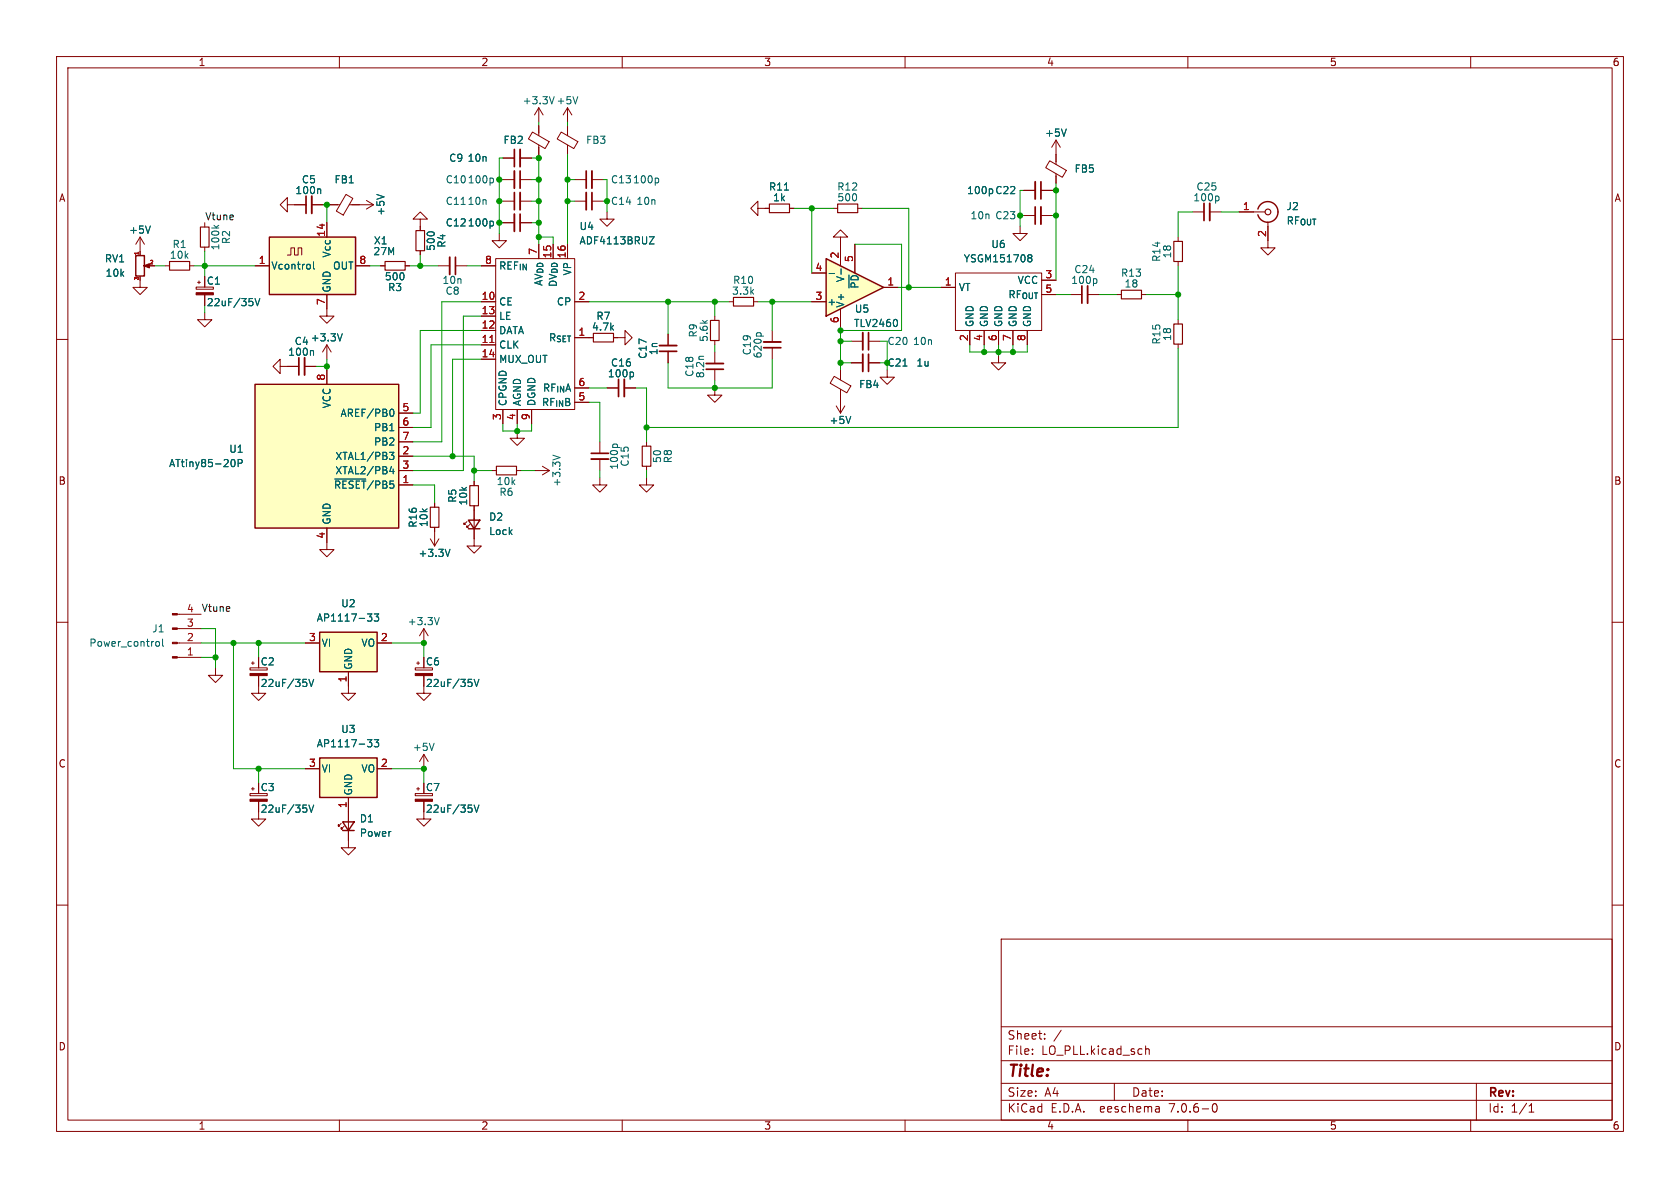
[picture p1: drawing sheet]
<svg xmlns="http://www.w3.org/2000/svg" width="297mm" height="210mm" viewBox="0 0 297 210" stroke-linecap="round" stroke-linejoin="round" font-family="sans-serif">
<g fill="none" stroke="#840000" stroke-width=".18">
<path d="M10 10h277v190h-277zM12 12h273v186h-273zM60 10v2M95.2 19.1l-.7 1.2M95.2 19.1v2.5M95.2 19.1l.8 1.2M100.3 19.1v2.5M100.3 19.1l-.7 1.2M100.3 19.1l.8 1.2M110 10v2M160 10v2M210 10v2"/>
<path d="M260 10v2M36.2 39.4v.7M50.8 36.2v-1.3l-1.3 1.3 1.3 1.3v-1.3h3.3M55.1 36.2h2M57.8 39.4v2.5M58.4 36.2h1.7M61.2 34.4l1.2 .7-1.7 2.9-1.2-.7zM61.7 36.2h4.3M64.8 35.4l1.2 .8M66 36.2l-1.2 .8M74.3 38.7h1.3l-1.3-1.2-1.3 1.2h1.3v2.1M88.9 31.8h2"/>
<path d="M88.9 35.6h2M88.9 27.9h2M88.9 39.4h2M91.9 31.8h2.1M91.9 35.6h2.1M91.9 27.9h2.1M91.9 39.4h2.1M94.1 23.3l3 1.7-.7 1.3-3-1.7zM95.2 22.2v1.8M95.2 25.7v1.6M99.2 23.3l3 1.7-.8 1.3-2.9-1.7zM100.3 22.2v1.8"/>
<path d="M100.3 25.7v1.6M101.6 31.8h2M101.6 35.6h2M104.6 31.8h2.1M104.6 35.6h2.1M107.3 37.5v1.2h1.3l-1.3 1.3-1.3-1.3h1.3M181 38.1h2M181 33.7h2M184 38.1h2.1M184 33.7h2.1M185.6 28.4l2.9 1.7-.7 1.2-2.9-1.7zM186.7 24.8v4.3"/>
<path d="M186.7 30.7v1.7M186.7 24.8l-.8 1.2M186.7 24.8l.8 1.2M210.8 37.5h2.1M213.9 37.5h2M219.1 37.5h4.5M224.2 39.2v4.6h1.2l-1.2 1.3-1.3-1.3h1.3M10 60h2M24.8 49.5v1.3h1.2l-1.2 1.3-1.3-1.3h1.3M24.8 41.9l-.8 1.3M24.8 41.9v3.2M24.8 41.9l.7 1.3"/>
<path d="M26.3 47h1M29.2 47h.8M33.5 47h.8M34.7 50.7h3v.4h-3zM34.9 49.9h.5M35.2 49.7v.5M36.2 55.2v1.3h1.3l-1.3 1.3-1.3-1.3h1.3M36.2 43.7v.8M36.2 52.1v1.9M45.1 47h2.5M50.8 45.1h.6v-1.3h.7v1.3h.6v-1.3h.6v1.3M57.8 52.1v3.8h1.3l-1.3 1.3-1.3-1.3h1.3"/>
<path d="M62.9 47h2.5M67.3 47h.8M71.6 47h.8M74.3 44.3v.8M77.5 47h2M80.5 47h2M85.1 53.3h2.5M85.1 58.4h2.5M85.1 55.9h2.5M85.1 47h2.5M87.6 45.7h14v26.7h-14zM88.3 41.3v1.2h1.2l-1.2 1.3-1.3-1.3h1.3"/>
<path d="M100.3 43.2v2.5M101.6 53.3h2.5M104.1 59.7h.8M108.5 59.7h2v-1.3l1.3 1.3-1.3 1.3v-1.3M118.1 59.1v2M126.4 55.9v.7M128.9 53.3h.8M133.2 53.3h.8M136.5 58.4v2.1M166.4 50.8h2.5M168.9 48.3h15.2v10.1h-15.2zM171.4 58.4v2.6"/>
<path d="M174 58.4v2.6M176.5 58.4v2.6M179.1 58.4v2.6M180.3 40v1.3h1.3l-1.3 1.2-1.2-1.2h1.2M181.6 58.4v2.6M184.1 49.5h2.6M189.2 52.1h2.1M192.3 52.1h2M197.5 52.1h.7M201.8 52.1h.8M208.3 41.9v.8M208.3 46.2v.8"/>
<path d="M208.3 56.5v.8M285 60h2M49.5 64.8v-1.3l-1.2 1.3 1.2 1.2v-1.2h3.3M53.8 64.8h2.1M57.8 61v2.5M57.8 65.4v2.5M57.8 61l-.8 1.2M57.8 61l.7 1.2M70.5 73h2.5M70.5 75.6h2.5M70.5 78.1h2.5M85.1 61h2.5"/>
<path d="M85.1 63.5h2.5M88.9 72.4v2.5M91.4 76.2v1.3h1.3l-1.3 1.2-1.2-1.2h1.2M91.4 72.4v2.5M94 72.4v2.5M101.6 71.1h2.5M101.6 68.6h2.5M106 78.1v2M107.3 68.6h2M110.4 68.6h2M114.3 78.1v.8M118.1 62.1v2"/>
<path d="M126.4 60.2v.8M126.4 62.2v2.1M126.4 65.3v2M136.5 61.5v2M208.3 60.8v.8M57.8 93.3v3.9h1.3l-1.3 1.2-1.3-1.2h1.3M70.5 83.2h2.5M70.5 85.7h2.5M70.5 80.6h2.5M76.1 95.3l.7 1.2M76.8 88.9v.8M76.8 93.2v3.3"/>
<path d="M77.6 95.3l-.8 1.2M82.5 92.2l-.5 .5v-.2v.2h.3M83.1 92.7l-.6 .5v-.2v.2h.3M83.8 89.4v7.1h1.3l-1.3 1.3-1.3-1.3h1.3M83.8 85.1v.8M87 83.2h.8M91.3 83.2h.8M94.6 83.2h2.6M95.9 82.4l1.3 .8M97.2 83.2l-1.3 .7M106 84.5v1.2h1.3l-1.3 1.3-1.2-1.3h1.2M106 81.2v2"/>
<path d="M114.3 84.5v1.2h1.3l-1.3 1.3-1.3-1.3h1.3M114.3 82.4v.8M10 110h2M31.3 108.6h4.3M31.3 111.1h4.3M31.3 113.7h4.3M31.3 116.2h4.3M38.1 118.1v1.3h1.3l-1.3 1.3-1.3-1.3h1.3M44.2 118.1h3v.3h-3zM44.4 117.2h.6M44.7 117v.5M45.7 119.4v3.2h1.3l-1.3 1.2-1.3-1.2h1.3"/>
<path d="M54 113.7h2.5M61.6 118.7v3.9h1.3l-1.3 1.2-1.3-1.2h1.3M66.7 113.7h2.5M73.4 118.1h3.1v.3h-3.1zM73.7 117.2h.5M73.9 117v.5M74.9 119.4v3.2h1.3l-1.3 1.2-1.2-1.2h1.2M74.9 111.1v2.6M74.9 111.1l-.7 1.3M74.9 111.1l.8 1.3M285 110h2M44.4 139.4h.6"/>
<path d="M44.7 139.2v.5M54 135.9h2.5M66.7 135.9h2.5M73.7 139.4h.5M73.9 139.2v.5M74.9 133.4v2.5M74.9 133.4l-.7 1.2M74.9 133.4l.8 1.2M10 160h2M44.2 140.3h3v.4h-3zM45.7 141.7v3.1h1.3l-1.3 1.3-1.3-1.3h1.3M60.3 145.5l-.5 .6v-.3v.3h.3"/>
<path d="M60.8 146.1l-.5 .5v-.3v.3h.3M61.6 141v8.9h1.3l-1.3 1.2-1.3-1.2h1.3M73.4 140.3h3.1v.4h-3.1zM74.9 141.7v3.1h1.3l-1.3 1.3-1.2-1.3h1.2M285 160h2M177 166h108v32h-108zM60 198v2M110 198v2M160 198v2M177 194.5h108M177 191.5h108M177 187.5h108"/>
<path d="M177 181.5h108M182.5 186.3v.1M182.5 185.5v.1M184.7 183.6v.1M184.7 182.8v.1M187.6 182.1l-1.3 2M197 191.5v3M202.5 184.9v1.5M202.5 185.5l.2-.1 .4 .1 .1 .9M204.9 195.7l.1 .9M205 196.5l-.2 .1M205 196h-.2"/>
<path d="M210 198v2M214.5 195.2l.2-.1a.81 .81 0 0 1 .6 .6 .81 .81 0 0 1-.3 .8l-.2 .1a.81 .81 0 0 1-.6-.6 .81 .81 0 0 1 .3-.8zM260 198v2M261 191.5v6.5M270.3 196.6h.9M270.3 195.5l.4-.4v1.5"/>
</g>
<path d="M86.6 60.5h.7" fill="none" stroke="#a90000" stroke-width=".18"/>
<g fill="none" stroke="#006464" stroke-width=".18">
<path d="M98 17.1l-.5 1.3M102.1 17.1l-.4 1.3M26.6 39.9l-.4 1.3M37.8 39.8l.5 .5M38.7 39.8l-.5 .4M56.5 33.4l.2 .2v.6M66.6 34.4l1.3 .4M81.5 36.1h.7M87 31.5l.2 .2v.4l-.2 .2M87 39.1l.2 .2v.4l-.2 .2M116.2 31.5l.2 .2v.4l-.2 .2M188.5 22.8l-.4 1.3"/>
<path d="M215.3 34.7l.2 .2v.4l-.2 .2M44.7 53.4v.5M45.1 52.8l.4 1.2 .4-1.2M54.8 46.8v.6M55.4 46.3v1.1l.2 .2M60.5 59l-.4 1.3M114.8 41.9h.8l-.8 1.2h.8M133.7 59.1l.3-.3h.3l.3 .3M181.9 45h.3l.2 .3-.2 .3M181.9 45.6h.3M182.2 45.6l.2 .2v.3l-.1 .1-.4 .1M193.7 49.3l.2 .2v.4l-.2 .2"/>
<path d="M55.2 62l.2 .1v.7M68.8 80h.8l-.4 .4 .4 .2v.5l-.2 .1h-.5M69.1 72.4l.1-.1a.68 .68 0 0 1 .5 .7 .68 .68 0 0 1-.5 .6l-.1-.1M108.3 78.7l.3-.2h.3l.3 .2M111.8 65.8l.2 .2v.4l-.2 .2M124.4 63h-.8M41 81.3l.1-.1a.68 .68 0 0 1 .5 .7 .68 .68 0 0 1-.5 .6l-.1-.1M42.1 81.9l.6-.1 .1-.2v-.3l-.7-.1v1.3M59.2 84.7h5.5M69.2 82.4l-.3 .9h.8M69.5 82.9v.9M79.6 97.1l-.5 1.3"/>
<path d="M97.7 80.5l1.3 .4M27.6 113.5l.2-.1 .3 .1 .1 .5-.1 .2h-.3l-.2-.1zM28.7 113v1.1l.2 .1M65 108.5h.7l-.4 .5 .4 .1v.5l-.2 .2h-.4M66.2 108.5h.7l-.4 .5 .4 .1v.6l-.2 .1-.5-.1M77.7 109.2l-.5 1.2M54.2 120.7v.5M54.6 120.1l.4 1.3 .5-1.3M65 130.8h.7l-.4 .4 .4 .2v.4l-.2 .2h-.4M66.2 130.8h.7l-.4 .4 .4 .2v.5l-.2 .1-.5-.1M76.7 131.4l-.4 1.3M83.4 120.7v.5"/>
<path d="M83.8 120.1l.4 1.3 .5-1.3M54.2 142.9v.6M54.6 142.3l.4 1.3 .5-1.3M83.4 142.9v.6M83.8 142.3l.4 1.3 .5-1.3"/>
</g>
<g fill="none" stroke="#840000" stroke-width=".33">
<path d="M55.1 34.7v3M90.9 30.2v3.1M90.9 37.8v3.1M91.9 26.4v3.1M91.9 34v3.1M103.6 34v3.1M104.6 30.2v3.1M183 32.1v3.1M184 36.6v3M213.9 35.9v3.1M79.5 45.5v3M192.3 50.5v3.1"/>
<path d="M53.8 63.2v3.1M110.4 67.1v3M116.6 61.1h3M124.8 64.3h3.1M135 60.5h3M104.5 81.2h3.1"/>
</g>
<g fill="none" stroke="#840000" stroke-width=".3">
<path d="M54.1 34.7v3M90.9 26.4v3.1M90.9 34v3.1M91.9 30.2v3.1M91.9 37.8v3.1M103.6 30.2v3.1M104.6 34v3.1M183 36.6v3M184 32.1v3.1M212.9 35.9v3.1M80.5 45.5v3M191.3 50.5v3.1"/>
<path d="M52.8 63.2v3.1M109.3 67.1v3M116.6 62.1h3M124.8 65.3h3.1M135 61.5h3M104.5 80.1h3.1"/>
</g>
<g fill="none" stroke="#840000" stroke-width=".2">
<path d="M30 46.2h3.5v1.6h-3.5zM35.4 40.1h1.6v3.6h-1.6zM68.1 46.2h3.5v1.6h-3.5zM73.5 40.8h1.6v3.5h-1.6zM104.9 58.9h3.6v1.6h-3.6zM125.6 56.6h1.5v3.6h-1.5zM129.7 52.6h3.5v1.5h-3.5zM198.2 51.3h3.6v1.5h-3.6zM207.5 42.7h1.5v3.5h-1.5zM207.5 57.3h1.5v3.5h-1.5zM113.5 78.9h1.6v3.5h-1.6zM76.1 89.7h1.5v3.5h-1.5z"/>
<path d="M83.1 85.9h1.5v3.5h-1.5zM87.8 82.4h3.5v1.5h-3.5z"/>
<circle cx="224.2" cy="37.5" r=".51"/>
</g>
<g fill="#840000" stroke="#840000" stroke-width=".18">
<path d="M30.5 108.5h.8v.2h-.8z"/>
<path d="M30.5 111h.8v.3h-.8z"/>
<path d="M30.5 113.5h.8v.3h-.8z"/>
<path d="M30.5 116.1h.8v.2h-.8z"/>
<path d="M44.2 141.3h3v.4h-3z"/>
<path d="M73.4 141.3h3.1v.4h-3.1z"/>
<path d="M73.4 119h3.1v.4h-3.1z"/>
<path d="M44.2 119h3v.4h-3z"/>
<path d="M25.4 47l1-.4v.8l-1-.4h.3z"/>
<path d="M34.7 51.7h3v.4h-3z"/>
</g>
<g fill="#ffffc2" stroke="#ffffc2" stroke-width=".18">
<path d="M56.5 134h10.2v7h-10.2z"/>
<path d="M56.5 111.8h10.2v6.9h-10.2z"/>
<path d="M47.6 41.9h15.3v10.2h-15.3z"/>
<path d="M45.1 67.9h25.4v25.4h-25.4z"/>
</g>
<path d="M222.4 37a1.81 1.81 0 0 1 2.8-1 1.81 1.81 0 0 1 0 2.9 1.81 1.81 0 0 1-2.8-.9M24 45.2h1.5v3.6h-1.5zM47.6 41.9h15.3v10.2h-15.3zM45.1 67.9h25.4v25.4h-25.4zM82.8 91.9h2l-1 1.6zM82.8 93.5h2M56.5 111.8h10.2v6.9h-10.2zM56.5 134h10.2v7h-10.2zM60.6 145.3h2l-1 1.5zM60.6 146.8h2" fill="none" stroke="#840000" stroke-width=".25"/>
<path d="M146 45.7l10.2 5.1-10.2 5.1z" fill="#ffffc2"/>
<path d="M146 45.7l10.2 5.1-10.2 5.1z" fill="none" stroke="#840000" stroke-width=".25"/>
<g fill="none" stroke="#840000" stroke-width=".18">
<path d="M52.1 36.2h2M55.1 36.2h2M57.8 39.4v2.5M58.4 36.2h1.3M62.2 36.2h1.3M88.9 39.4h2M88.9 27.9h2M91.9 39.4h2.1M91.9 27.9h2.1M95.2 22.2v1.3M95.2 26v1.3M134 36.8v-1.2l-1.3 1.2 1.3 1.3v-1.3h2"/>
<path d="M139.6 36.8h.7M147.3 36.8h.8M151.6 36.8h.8M181 33.7h2M184 33.7h2.1M186.7 27.3v1.3M186.7 31.1v1.3M219.1 37.5h2.5M24.8 44.5v.6M26.3 47h1M36.2 52.1v1.9M45.1 47h2.5"/>
<path d="M57.8 52.1v2.5M62.9 47h2.5M67.3 47h.8M71.6 47h.8M74.3 40v.8M74.3 44.3v.8M85.1 53.3h2.5M85.1 47h2.5M85.1 58.4h2.5M85.1 55.9h2.5M100.3 43.2v2.5M101.6 53.3h2.5"/>
<path d="M104.1 59.7h.8M108.5 59.7h.7M118.1 59.1v2M143.5 53.3h2.5M143.5 48.3h2.5M148.6 41.9h1.3l-1.3-1.3-1.3 1.3h1.3v5.1M148.6 54.6v3.8M151.1 43.2v5.1M156.2 50.8h2.5M166.4 50.8h2.5M171.4 58.4v2.6M174 58.4v2.6"/>
<path d="M176.5 58.4v2.6M179.1 58.4v2.6M181.6 58.4v2.6M184.1 49.5h2.6M224.2 40v2.5M50.8 64.8h2M53.8 64.8h2.1M57.8 65.4v2.5M70.5 73h2.5M70.5 75.6h2.5M70.5 78.1h2.5M85.1 61h2.5"/>
<path d="M85.1 63.5h2.5M88.9 72.4v2.5M91.4 72.4v2.5M94 72.4v2.5M101.6 68.6h2.5M101.6 71.1h2.5M107.3 68.6h2M110.4 68.6h2M118.1 62.1v2M126.4 68.6v1.3h1.2l-1.2 1.2-1.3-1.2h1.3M147.5 66.5l2.9 1.7-.7 1.2-2.9-1.7zM147.8 71.8l.8 1.2"/>
<path d="M148.6 65.4v1.8M148.6 68.8v4.2M149.4 71.8l-.8 1.2M150.5 64.1h2M150.5 60.3h2M153.5 64.1h2.1M153.5 60.3h2.1M156.8 65.4v1.3h1.3l-1.3 1.2-1.2-1.2h1.2M176.5 62.9v1.2h1.3l-1.3 1.3-1.2-1.3h1.2M57.8 93.3v2.6M70.5 85.7h2.5M70.5 80.6h2.5"/>
<path d="M70.5 83.2h2.5M76.8 88.9v.8M76.8 93.2v.8M83.8 85.1v.8M83.8 89.4v2.5M83.8 93.5v1.8M45.7 119.4v1.9M54 113.7h2.5M61.6 118.7v2.6M66.7 113.7h2.5M74.9 119.4v1.9M54 135.9h2.5"/>
<path d="M66.7 135.9h2.5M45.7 141.7v1.8M61.6 141v4.3M61.6 146.8v1.8M74.9 141.7v1.8"/>
</g>
<g fill="none" stroke="#006464" stroke-width=".18">
<path d="M26.6 39.9l-.4 1.3M56.5 33.4l.2 .2v.6M66.6 34.4l1.3 .4M87 39.1l.2 .2v.4l-.2 .2M138.7 33.6h.7M188.5 22.8l-.4 1.3M44.7 53.4v.5M45.1 52.8l.4 1.2 .4-1.2M54.8 46.8v.6M55.4 46.3v1.1l.2 .2M60.5 59l-.4 1.3M114.8 41.9h.8l-.8 1.2h.8"/>
<path d="M146.6 48.4h.9M148.7 47.5v1M150.1 48.6v2.3M158.6 56.7v.8M181.9 45h.3l.2 .3-.2 .3M181.9 45.6h.3M182.2 45.6l.2 .2v.3l-.1 .1-.4 .1M55.2 62l.2 .1v.7M68.8 80h.8l-.4 .4 .4 .2v.5l-.2 .1h-.5M69.1 72.4l.1-.1a.68 .68 0 0 1 .5 .7 .68 .68 0 0 1-.5 .6l-.1-.1M111.8 65.8l.2 .2v.4l-.2 .2M150.4 73.6l-.4 1.3"/>
<path d="M159.6 64.7h.8M41 81.3l.1-.1a.68 .68 0 0 1 .5 .7 .68 .68 0 0 1-.5 .6l-.1-.1M42.1 81.9l.6-.1 .1-.2v-.3l-.7-.1v1.3M59.2 84.7h5.5M69.2 82.4l-.3 .9h.8M69.5 82.9v.9M79.6 97.1l-.5 1.3M65 108.5h.7l-.4 .5 .4 .1v.5l-.2 .2h-.4M66.2 108.5h.7l-.4 .5 .4 .1v.6l-.2 .1-.5-.1M54.2 120.7v.5M54.6 120.1l.4 1.3 .5-1.3M65 130.8h.7l-.4 .4 .4 .2v.4l-.2 .2h-.4"/>
<path d="M66.2 130.8h.7l-.4 .4 .4 .2v.5l-.2 .1-.5-.1M83.4 120.7v.5M83.8 120.1l.4 1.3 .5-1.3M54.2 142.9v.6M54.6 142.3l.4 1.3 .5-1.3M83.4 142.9v.6M83.8 142.3l.4 1.3 .5-1.3"/>
</g>
<path d="M136 36.1h3.6v1.5h-3.6zM148.1 36.1h3.5v1.5h-3.5z" fill="none" stroke="#840000" stroke-width=".2"/>
<path d="M152.5 58.8v3M152.5 62.6v3.1" fill="none" stroke="#840000" stroke-width=".33"/>
<path d="M153.5 58.8v3M153.5 62.6v3.1" fill="none" stroke="#840000" stroke-width=".3"/>
<g fill="none" stroke="#009600" stroke-width=".18">
<path d="M57.1 36.2h1.3M57.8 36.2v3.2M88.3 39.4h.6M88.3 35.6h.6M88.3 31.8h.6M88.9 27.9h-.6v13.4M94 39.4h1.2M94 35.6h1.2M94 27.9h1.2M94 31.8h1.2M95.2 21.6v.6M95.2 27.3v15.9"/>
<path d="M100.3 35.6h1.3M100.3 21.6v.6M100.3 27.3v15.9M100.3 31.8h1.3M106.7 31.8h.6v5.7M106.7 35.6h.6M140.3 36.8h7M143.5 36.8v11.5M152.4 36.8h8.3v14M180.3 38.1h.7M181 33.7h-.7v6.3M186.1 33.7h.6"/>
<path d="M186.1 38.1h.6M186.7 32.4v17.1M210.8 37.5h-2.5v4.4M215.9 37.5h3.2M27.3 47h1.9M34.3 47h10.8M36.2 44.5v4.4M36.2 54v1.2M65.4 47h1.9M72.4 47h5.1M74.3 45.1v1.9M82.5 47h2.6"/>
<path d="M85.1 53.3h-7v24.8h-5.1M85.1 58.4h-10.8v14.6h-1.3M85.1 55.9h-3.2v27.3h-8.9M95.2 41.9h2.6v1.3M104.1 53.3h24.8M118.1 53.3v5.8M126.4 53.3v2.6M134 53.3h9.5M136.5 53.3v5.1M151.1 43.2h8.3v15.2h-10.8v7M158.7 50.8h7.7M186.7 52.1h2.5"/>
<path d="M194.3 52.1h3.2M202.6 52.1h5.7M208.3 47v9.5M55.9 64.8h1.9M57.8 63.5v1.9M85.1 61h-8.9v14.6h-3.2M85.1 63.5h-5.1v17.1M88.9 74.9v1.3h5.1v-1.3M91.4 74.9v1.3M104.1 68.6h3.2M104.1 71.1h1.9v7M112.4 68.6h1.9v9.5"/>
<path d="M126.4 61v1.2M126.4 67.3v1.3M136.5 63.5v5.1h-18.4v-4.5M148.6 64.1h1.9M148.6 60.3h1.9M155.6 60.3h1.2v3.8h-1.2M171.4 61v1.2h10.2v-1.2M174 61v1.2M176.5 61v1.9M179.1 61v1.2M208.3 61.6v14h-94M73 85.7h3.8v3.2"/>
<path d="M73 80.6h10.8v4.5M83.8 83.2h3.2M92.1 83.2h2.5M106 83.2v1.3M114.3 83.2v1.3M35.6 113.7h18.4M35.6 111.1h2.5v7M35.6 116.2h2.5M41.3 113.7v22.2h12.7M45.7 113.7v2.5M69.2 113.7h5.7v2.5M45.7 135.9v2.5"/>
<path d="M69.2 135.9h5.7v2.5"/>
</g>
<path d="M86.6 60.5h.7" fill="none" stroke="#a90000" stroke-width=".18"/>
<g fill="#009600" stroke="#009600" stroke-width=".18">
<circle cx="88.3" cy="31.8" r=".46"/>
<circle cx="88.3" cy="35.6" r=".46"/>
<circle cx="100.3" cy="31.8" r=".46"/>
<circle cx="100.3" cy="35.6" r=".46"/>
<circle cx="107.3" cy="35.6" r=".46"/>
<circle cx="160.7" cy="50.8" r=".46"/>
<circle cx="174" cy="62.2" r=".46"/>
<circle cx="186.7" cy="38.1" r=".46"/>
<circle cx="186.7" cy="33.7" r=".46"/>
<circle cx="179.1" cy="62.2" r=".46"/>
<circle cx="176.5" cy="62.2" r=".46"/>
<circle cx="180.3" cy="38.1" r=".46"/>
<circle cx="208.3" cy="52.1" r=".46"/>
<circle cx="148.6" cy="58.4" r=".46"/>
<circle cx="136.5" cy="53.3" r=".46"/>
<circle cx="148.6" cy="64.1" r=".46"/>
<circle cx="148.6" cy="60.3" r=".46"/>
<circle cx="143.5" cy="36.8" r=".46"/>
<circle cx="114.3" cy="75.6" r=".46"/>
<circle cx="126.4" cy="68.6" r=".46"/>
<circle cx="126.4" cy="53.3" r=".46"/>
<circle cx="118.1" cy="53.3" r=".46"/>
<circle cx="57.8" cy="64.8" r=".46"/>
<circle cx="80" cy="80.6" r=".46"/>
<circle cx="83.8" cy="83.2" r=".46"/>
<circle cx="36.2" cy="47" r=".46"/>
<circle cx="57.8" cy="36.2" r=".46"/>
<circle cx="45.7" cy="135.9" r=".46"/>
<circle cx="38.1" cy="116.2" r=".46"/>
<circle cx="41.3" cy="113.7" r=".46"/>
<circle cx="45.7" cy="113.7" r=".46"/>
<circle cx="74.9" cy="113.7" r=".46"/>
<circle cx="74.9" cy="135.9" r=".46"/>
<circle cx="95.2" cy="31.8" r=".46"/>
<circle cx="95.2" cy="39.4" r=".46"/>
<circle cx="95.2" cy="35.6" r=".46"/>
<circle cx="74.3" cy="47" r=".46"/>
<circle cx="95.2" cy="41.9" r=".46"/>
<circle cx="88.3" cy="39.4" r=".46"/>
<circle cx="95.2" cy="27.9" r=".46"/>
<circle cx="91.4" cy="76.2" r=".46"/>
</g>
<text font-size="2.8" fill="#840000" x="178" y="190.9">Title:</text>
<g font-size="2.1" fill="#840000">
<text x="178" y="184">Sheet:</text>
<text x="178" y="186.7">File:</text>
<text x="184.1" y="186.7">LO_PLL.kicad_sch</text>
<text x="178" y="196.9">KiCad</text>
<text x="178" y="194.1">Size:</text>
<text x="184.7" y="194.1">A4</text>
<text x="185.7" y="196.9">E.D.A.</text>
<text x="194.6" y="196.9">eeschema</text>
<text x="200" y="194.1">Date:</text>
<text x="207" y="196.9">7.0.6-0</text>
<text x="263" y="194.3">Rev:</text>
<text x="263" y="196.9">Id:</text>
<text x="267.1" y="196.9">1/1</text>
</g>
<g font-size="1.8" fill="#840000">
<text x="35" y="11.9">1</text>
<text x="85" y="11.9">2</text>
<text x="135" y="11.9">3</text>
<text x="185" y="11.9">4</text>
<text x="235" y="11.9">5</text>
<text x="285" y="11.9">6</text>
<text x="10.3" y="35.9">A</text>
<text x="285.3" y="35.9">A</text>
<text x="36.5" y="50.5">C1</text>
<text x="10.3" y="85.9">B</text>
<text x="285.3" y="85.9">B</text>
<text x="46" y="117.8">C2</text>
<text x="75.2" y="117.8">C6</text>
<text x="10.3" y="135.9">C</text>
<text x="285.3" y="135.9">C</text>
<text x="46" y="140.1">C3</text>
<text x="75.2" y="140.1">C7</text>
<text x="10.3" y="185.9">D</text>
<text x="285.3" y="185.9">D</text>
<text x="35" y="199.9">1</text>
<text x="85" y="199.9">2</text>
<text x="135" y="199.9">3</text>
<text x="185" y="199.9">4</text>
<text x="235" y="199.9">5</text>
<text x="285" y="199.9">6</text>
</g>
<g font-size="1.8" fill="#006464">
<text x="92.3" y="18.6">+3.3V</text>
<text x="98.3" y="18.6">+5V</text>
<text x="79.3" y="28.8">C9</text>
<text x="82.6" y="28.8">10n</text>
<text x="88.9" y="25.6">FB2</text>
<text x="103.5" y="25.6">FB3</text>
<text x="184.7" y="24.4">+5V</text>
<text x="52.1" y="34.5">100n</text>
<text x="53.3" y="32.6">C5</text>
<text x="59" y="32.6">FB1</text>
<text x="78.7" y="32.6">C10</text>
<text x="82.6" y="32.6">100p</text>
<text x="107.9" y="32.6">C13</text>
<text x="111.8" y="32.6">100p</text>
<text x="135.8" y="33.9">R11</text>
<text x="136.6" y="35.8">1k</text>
<text x="147.9" y="33.9">R12</text>
<text x="147.9" y="35.8">500</text>
<text x="170.9" y="34.5">100p C22</text>
<text x="189.9" y="30.7">FB5</text>
<text x="210.9" y="35.8">100p</text>
<text x="211.4" y="33.9">C25</text>
<text x="22.7" y="41.5">+5V</text>
<text x="68.2" y="38.2" transform="rotate(-90 68.2 38.2)">+5V</text>
<text x="78.7" y="36.4">C11</text>
<text x="78.7" y="40.2">C12</text>
<text x="82.6" y="36.4">10n</text>
<text x="82.6" y="40.2">100p</text>
<text x="102.4" y="40.9">U4</text>
<text x="107.9" y="36.4">C14</text>
<text x="112.4" y="36.4">10n</text>
<text x="171.5" y="39">10n</text>
<text x="175.9" y="39">C23</text>
<text x="227.3" y="37.4">J2</text>
<text x="227.3" y="39.9">RF_{OUT}</text>
<text x="18.4" y="46.6">RV1</text>
<text x="29.9" y="45.9">10k</text>
<text x="30.4" y="44">R1</text>
<text x="39" y="44.3" transform="rotate(-90 39 44.3)">100k</text>
<text x="40.9" y="43.3" transform="rotate(-90 40.9 43.3)">R2</text>
<text x="47.9" y="47.9">Vcontrol</text>
<text x="58.6" y="45.6" transform="rotate(-90 58.6 45.6)">Vcc</text>
<text x="58.8" y="47.9">OUT</text>
<text x="65.9" y="45.3">27M</text>
<text x="66" y="43.4">X1</text>
<text x="77.1" y="44.5" transform="rotate(-90 77.1 44.5)">500</text>
<text x="79" y="43.9" transform="rotate(-90 79 43.9)">R4</text>
<text x="88.1" y="47.9">REF_{IN}</text>
<text x="102.4" y="43.4">ADF4113BRUZ</text>
<text x="170.3" y="46.6">YSGM151708</text>
<text x="175.2" y="44">U6</text>
<text x="205.3" y="46.4" transform="rotate(-90 205.3 46.4)">R14</text>
<text x="207.2" y="45.8" transform="rotate(-90 207.2 45.8)">18</text>
<text x="18.6" y="49.1">10k</text>
<text x="58.6" y="51.8" transform="rotate(-90 58.6 51.8)">GND</text>
<text x="67.9" y="49.8">500</text>
<text x="68.5" y="51.7">R3</text>
<text x="78.1" y="50.4">10n</text>
<text x="78.7" y="52.3">C8</text>
<text x="96.1" y="50.7" transform="rotate(-90 96.1 50.7)">AV_{DD}</text>
<text x="98.7" y="50.9" transform="rotate(-90 98.7 50.9)">DV_{DD}</text>
<text x="101.2" y="48.8" transform="rotate(-90 101.2 48.8)">VP</text>
<text x="129.3" y="52.3">3.3k</text>
<text x="129.5" y="50.4">R10</text>
<text x="149.5" y="50" transform="rotate(-90 149.5 50)">V-</text>
<text x="152" y="51.1" transform="rotate(-90 152 51.1)">~{PD}</text>
<text x="169.4" y="51.7">VT</text>
<text x="178.1" y="52.9">RF_{OUT}</text>
<text x="179.8" y="50.4">VCC</text>
<text x="189.3" y="50.4">100p</text>
<text x="189.8" y="48.5">C24</text>
<text x="198.1" y="49.1">R13</text>
<text x="198.7" y="51">18</text>
<text x="36.5" y="54.3">22uF/35V</text>
<text x="88.1" y="54.2">CE</text>
<text x="88.1" y="59.3">DATA</text>
<text x="88.1" y="56.7">LE</text>
<text x="98.3" y="54.2">CP</text>
<text x="104.6" y="58.6">4.7k</text>
<text x="105.3" y="56.7">R7</text>
<text x="123.4" y="59.8" transform="rotate(-90 123.4 59.8)">R9</text>
<text x="146.2" y="54.2">+</text>
<text x="149.5" y="54.5" transform="rotate(-90 149.5 54.5)">V+</text>
<text x="150.9" y="58">TLV2460</text>
<text x="151" y="55.5">U5</text>
<text x="172.3" y="57.9" transform="rotate(-90 172.3 57.9)">GND</text>
<text x="174.9" y="57.9" transform="rotate(-90 174.9 57.9)">GND</text>
<text x="177.4" y="57.9" transform="rotate(-90 177.4 57.9)">GND</text>
<text x="179.9" y="57.9" transform="rotate(-90 179.9 57.9)">GND</text>
<text x="182.5" y="57.9" transform="rotate(-90 182.5 57.9)">GND</text>
<text x="50.8" y="63.1">100n</text>
<text x="52" y="61.2">C4</text>
<text x="54.8" y="60.6">+3.3V</text>
<text x="88.1" y="61.8">CLK</text>
<text x="88.1" y="64.4">MUX_OUT</text>
<text x="96.9" y="60.6">R_{SET}</text>
<text x="107.9" y="65">C16</text>
<text x="114.5" y="63.5" transform="rotate(-90 114.5 63.5)">C17</text>
<text x="116.4" y="62.9" transform="rotate(-90 116.4 62.9)">1n</text>
<text x="125.3" y="60.5" transform="rotate(-90 125.3 60.5)">5.6k</text>
<text x="132.9" y="62.9" transform="rotate(-90 132.9 62.9)">C19</text>
<text x="134.8" y="63.5" transform="rotate(-90 134.8 63.5)">620p</text>
<text x="156.8" y="61.2">C20</text>
<text x="161.3" y="61.2">10n</text>
<text x="161.9" y="65">1u</text>
<text x="205.3" y="61" transform="rotate(-90 205.3 61)">R15</text>
<text x="207.2" y="60.4" transform="rotate(-90 207.2 60.4)">18</text>
<text x="89.8" y="71.9" transform="rotate(-90 89.8 71.9)">CPGND</text>
<text x="92.3" y="71.9" transform="rotate(-90 92.3 71.9)">AGND</text>
<text x="94.8" y="71.9" transform="rotate(-90 94.8 71.9)">DGND</text>
<text x="95.7" y="72">RF_{IN}B</text>
<text x="95.9" y="69.4">RF_{IN}A</text>
<text x="107.4" y="66.9">100p</text>
<text x="122.8" y="66.7" transform="rotate(-90 122.8 66.7)">C18</text>
<text x="124.7" y="67" transform="rotate(-90 124.7 67)">8.2n</text>
<text x="151.8" y="68.8">FB4</text>
<text x="58.6" y="72.3" transform="rotate(-90 58.6 72.3)">VCC</text>
<text x="60.1" y="73.9">AREF/PB0</text>
<text x="66" y="76.4">PB1</text>
<text x="146.6" y="75.2">+5V</text>
<text x="29.8" y="82.8">ATtiny85-20P</text>
<text x="40.4" y="80.2">U1</text>
<text x="59.2" y="81.5">XTAL1/PB3</text>
<text x="66" y="79">PB2</text>
<text x="109.4" y="83.1" transform="rotate(-90 109.4 83.1)">100p</text>
<text x="111.4" y="82.6" transform="rotate(-90 111.4 82.6)">C15</text>
<text x="117.1" y="82" transform="rotate(-90 117.1 82)">50</text>
<text x="119" y="82" transform="rotate(-90 119 82)">R8</text>
<text x="58.9" y="86.6">~{RESET}/PB5</text>
<text x="59.2" y="84">XTAL2/PB4</text>
<text x="80.9" y="89" transform="rotate(-90 80.9 89)">R5</text>
<text x="82.8" y="89.5" transform="rotate(-90 82.8 89.5)">10k</text>
<text x="87.7" y="86">10k</text>
<text x="88.2" y="87.9">R6</text>
<text x="99.3" y="86.1" transform="rotate(-90 99.3 86.1)">+3.3V</text>
<text x="58.6" y="92.8" transform="rotate(-90 58.6 92.8)">GND</text>
<text x="73.9" y="93.4" transform="rotate(-90 73.9 93.4)">R16</text>
<text x="75.8" y="93.3" transform="rotate(-90 75.8 93.3)">10k</text>
<text x="86.4" y="92.2">D2</text>
<text x="86.4" y="94.8">Lock</text>
<text x="73.9" y="98.7">+3.3V</text>
<text x="60.2" y="107.5">U2</text>
<text x="26.8" y="112">J1</text>
<text x="55.9" y="110.1">AP1117-33</text>
<text x="72" y="110.7">+3.3V</text>
<text x="15.7" y="114.5">Power_control</text>
<text x="56.8" y="114.5">VI</text>
<text x="62.5" y="118.5" transform="rotate(-90 62.5 118.5)">GND</text>
<text x="63.8" y="114.5">VO</text>
<text x="46" y="121.6">22uF/35V</text>
<text x="75.2" y="121.6">22uF/35V</text>
<text x="60.2" y="129.8">U3</text>
<text x="55.9" y="132.3">AP1117-33</text>
<text x="56.8" y="136.8">VI</text>
<text x="63.8" y="136.8">VO</text>
<text x="72.9" y="132.9">+5V</text>
<text x="46" y="143.9">22uF/35V</text>
<text x="62.5" y="140.7" transform="rotate(-90 62.5 140.7)">GND</text>
<text x="75.2" y="143.9">22uF/35V</text>
<text x="63.5" y="145.6">D1</text>
<text x="63.5" y="148.1">Power</text>
</g>
<g font-size="1.8" fill="#0f0f0f">
<text x="36.2" y="39">Vtune</text>
<text x="35.6" y="108.2">Vtune</text>
</g>
<g font-size="1.8" fill="#a90000">
<text x="57.5" y="42" transform="rotate(-90 57.5 42)">14</text>
<text x="219.6" y="37.2">1</text>
<text x="223.9" y="42" transform="rotate(-90 223.9 42)">2</text>
<text x="45.6" y="46.7">1</text>
<text x="63.4" y="46.7">8</text>
<text x="85.7" y="46.7">8</text>
<text x="95" y="45.2" transform="rotate(-90 95 45.2)">7</text>
<text x="97.5" y="45.8" transform="rotate(-90 97.5 45.8)">15</text>
<text x="100.1" y="45.8" transform="rotate(-90 100.1 45.8)">16</text>
<text x="148.3" y="45.8" transform="rotate(-90 148.3 45.8)">2</text>
<text x="150.9" y="46.4" transform="rotate(-90 150.9 46.4)">5</text>
<text x="85" y="53.1">10</text>
<text x="102.2" y="53.1">2</text>
<text x="144.1" y="53.1">3</text>
<text x="144.1" y="48">4</text>
<text x="156.8" y="50.5">1</text>
<text x="166.9" y="50.5">1</text>
<text x="184.7" y="49.3">3</text>
<text x="184.7" y="51.8">5</text>
<text x="57.5" y="54" transform="rotate(-90 57.5 54)">7</text>
<text x="85" y="58.2">12</text>
<text x="85" y="55.6">13</text>
<text x="102.2" y="59.4">1</text>
<text x="148.3" y="57.2" transform="rotate(-90 148.3 57.2)">6</text>
<text x="85" y="60.7">11</text>
<text x="85" y="63.2">14</text>
<text x="171.2" y="60.4" transform="rotate(-90 171.2 60.4)">2</text>
<text x="173.7" y="60.4" transform="rotate(-90 173.7 60.4)">4</text>
<text x="176.3" y="60.4" transform="rotate(-90 176.3 60.4)">6</text>
<text x="178.8" y="60.4" transform="rotate(-90 178.8 60.4)">7</text>
<text x="181.4" y="60.4" transform="rotate(-90 181.4 60.4)">8</text>
<text x="57.5" y="67.4" transform="rotate(-90 57.5 67.4)">8</text>
<text x="102.2" y="70.9">5</text>
<text x="102.2" y="68.3">6</text>
<text x="71" y="72.8">5</text>
<text x="71" y="75.3">6</text>
<text x="71" y="77.9">7</text>
<text x="88.6" y="74.4" transform="rotate(-90 88.6 74.4)">3</text>
<text x="91.2" y="74.4" transform="rotate(-90 91.2 74.4)">4</text>
<text x="93.7" y="74.4" transform="rotate(-90 93.7 74.4)">9</text>
<text x="71" y="80.4">2</text>
<text x="71" y="82.9">3</text>
<text x="71" y="85.5">1</text>
<text x="57.5" y="95.3" transform="rotate(-90 57.5 95.3)">4</text>
<text x="32.9" y="113.4">2</text>
<text x="32.9" y="110.9">3</text>
<text x="32.9" y="108.3">4</text>
<text x="54.5" y="113.4">3</text>
<text x="67.2" y="113.4">2</text>
<text x="32.9" y="116">1</text>
<text x="61.3" y="120.7" transform="rotate(-90 61.3 120.7)">1</text>
<text x="54.5" y="135.6">3</text>
<text x="67.2" y="135.6">2</text>
<text x="61.3" y="142.9" transform="rotate(-90 61.3 142.9)">1</text>
</g>
<text font-size="1.8" fill="#009600" x="156.8" y="65">C21</text>
<g font-size=".9" fill="#a90000">
<text x="24.5" y="45.2" transform="rotate(-90 24.5 45.2)">1</text>
<text x="26.4" y="46.7">2</text>
<text x="24.5" y="49.6" transform="rotate(-90 24.5 49.6)">3</text>
</g>
</svg>
